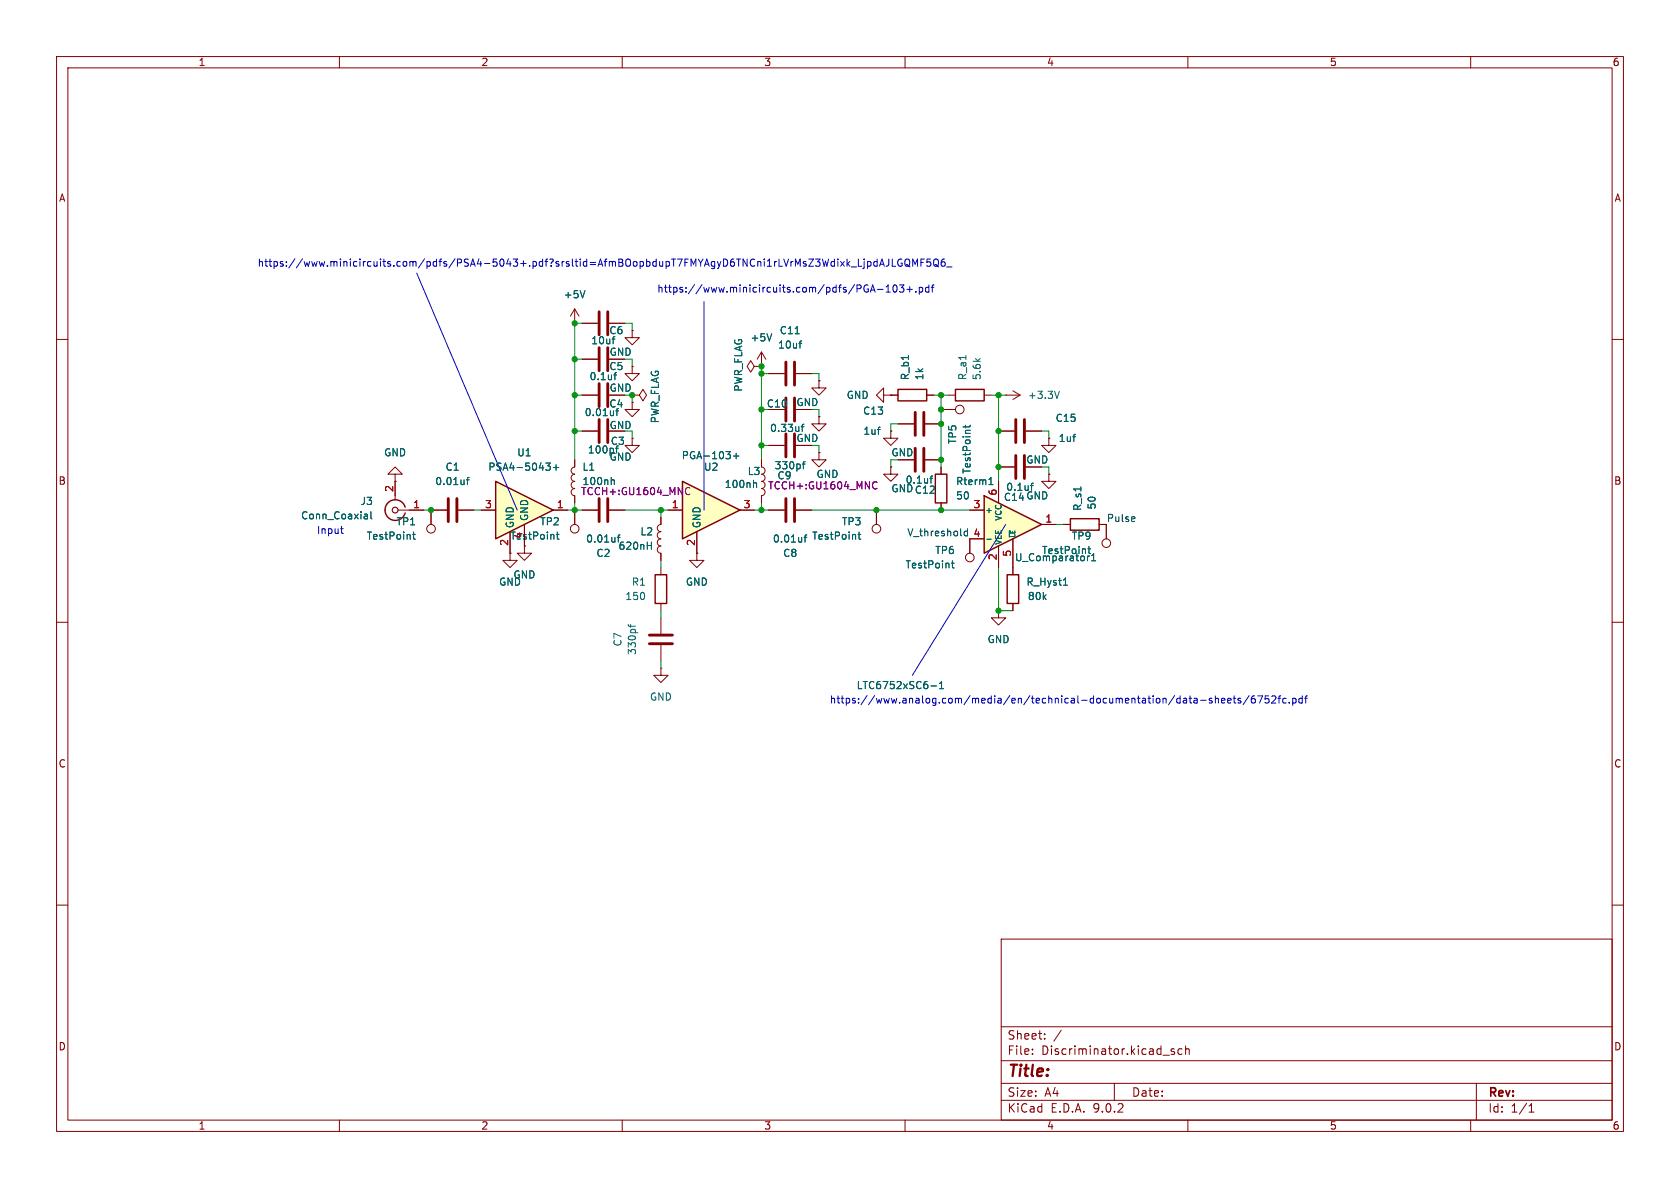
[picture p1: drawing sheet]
<svg xmlns="http://www.w3.org/2000/svg" width="297mm" height="210mm" viewBox="0 0 297 210" stroke-linecap="round" stroke-linejoin="round" font-family="sans-serif">
<g fill="none" stroke="#840000" stroke-width=".18">
<path d="M10 10h277v190h-277zM12 12h273v186h-273zM60 10v2M110 10v2M160 10v2M210 10v2M260 10v2M10 60h2M285 60h2M69.8 85.1v3.3M70.4 90.2h4.5M79 90.2h-2.8v2.5"/>
<path d="M81 90.2h2.8M101.6 90.2v2.5M134.6 81.3v1.3a.64 .64 0 0 1 .6 .6 .64 .64 0 0 1-.6 .6 .64 .64 0 0 1 .6 .7 .64 .64 0 0 1-.6 .6 .64 .64 0 0 1 .6 .6 .64 .64 0 0 1-.6 .7 .63 .63 0 0 1 .6 .6 .63 .63 0 0 1-.6 .6v1.3M154.9 90.2v2.5M185.4 83.8v1.3h1.3l-1.3 1.3-1.3-1.3h1.3M185.4 83.8h.1M188 92.7h1.2M194.3 92.7h1.3M10 110h2M285 110h2M10 160h2M177 166h108v32h-108z"/>
<path d="M285 160h2M60 198v2M110 198v2M160 198v2M177 194.5h108M177 191.5h108M177 187.5h108M177 181.5h108M182.5 186.3v.1M182.5 185.5v.1M184.7 183.6v.1M184.7 182.8v.1"/>
<path d="M187.6 182.1l-1.3 2M197 191.5v3M205.6 186.5h1.1M207.6 185.5l-.4-.1-.2 .2 .1 .2 .5 .2v.3h-.6M209 185.5l-.5-.1-.3 .3v.4l.2 .2h.6M209.6 185.5l.2-.1 .4 .1v.9M209.6 184.9v1.5M210 198v2M260 198v2M261 191.5v6.5M270.3 196.6h.9M270.3 195.5l.4-.4v1.5"/>
<circle cx="76.2" cy="93.5" r=".76"/>
<circle cx="101.6" cy="93.5" r=".76"/>
<circle cx="154.9" cy="93.5" r=".76"/>
</g>
<path d="M71.6 89.7a1.81 1.81 0 0 0-2.8-1 1.81 1.81 0 0 0 0 2.9 1.81 1.81 0 0 0 2.8-.9M189.2 91.7h5.1v2h-5.1z" fill="none" stroke="#840000" stroke-width=".25"/>
<g fill="none" stroke="#006464" stroke-width=".18">
<path d="M64.5 90.9h.4l.1 .8M65 91.7h-.5M65 91.2h-.5M65.6 90.5v1l.1 .2M72.9 94.5h.5M73.1 94.1v1l.3 .2M82.5 84.8h.4M82.9 84.4l-.3 .2v1.1M98.3 94.5h.5M98.5 94.1v1l.3 .2M133.4 85.3l.4 .2v.7M151.7 94.5h.5"/>
<path d="M151.9 94.1v1l.3 .2"/>
</g>
<circle cx="69.9" cy="90.2" r=".51" fill="none" stroke="#840000" stroke-width=".2"/>
<path d="M154.3 85.9l.2 .5h.3l.2-.1M155 85.3l-.2-.1h-.3l-.2 .5" fill="none" stroke="#840084" stroke-width=".18"/>
<path d="M79.2 88.1v4.1M80.8 88.1v4.1" fill="none" stroke="#840000" stroke-width=".51"/>
<path d="M87.6 85.1l10.2 5.1-10.2 5.1z" fill="#ffffc2"/>
<path d="M158.7 68.8h5.1v2.1h-5.1zM168.9 68.8h5.1v2.1h-5.1zM87.6 85.1l10.2 5.1-10.2 5.1zM165.4 83.8h2v5.1h-2zM115.8 101.6h2.1v5.1h-2.1z" fill="none" stroke="#840000" stroke-width=".25"/>
<g fill="none" stroke="#840000" stroke-width=".18">
<path d="M101.6 57.2h.1M101.6 54.6v2.6M101.6 54.6l-.8 1.3M101.6 54.6l.8 1.3M102.9 57.2h2.8M107.7 57.2h2.8M111.8 58.4v1.3h1.2l-1.2 1.3-1.3-1.3h1.3M111.8 58.4h.1M102.9 69.9h2.8M102.9 63.5h2.8M102.9 76.2h2.8M111.8 64.8v1.2h1.2l-1.2 1.3-1.3-1.3h1.3"/>
<path d="M111.8 64.8h.1M111.8 71.1v1.3h1.2l-1.2 1.3-1.3-1.3h1.3M111.8 71.1h.1M111.8 77.5v1.2h1.2l-1.2 1.3-1.3-1.3h1.3M111.8 77.5h.1M111.8 69.9h1.2l.7-1.1 .6 1.1-.6 1-.7-1M133.3 64.8l-.6-1-.6 1 .6 1 .6-1h1.3M134.6 64.8h.1M134.6 62.2l-.7 1.3M134.6 62.2l.8 1.3M134.6 62.2v2.6M135.9 66h2.8"/>
<path d="M135.9 78.7h2.8M140.7 66h2.8M144.8 73.7v1.2h1.2l-1.2 1.3-1.3-1.3h1.3M144.8 73.7h.1M156.2 69.9v-1.3l-1.3 1.3 1.3 1.2v-1.2h1.3M157.5 69.9h.1M157.5 76.2v1.3h-1.3l1.3 1.2 1.2-1.2h-1.2M157.5 76.2h.1M157.5 69.9h1.2M158.7 74.9h2.8M163.6 74.9h2.8M163.8 69.9h1.3"/>
<path d="M166.4 72.4h2.5M167.6 69.9h1.3M174 69.9h1.3M185.4 77.5v1.2h1.3l-1.3 1.3-1.3-1.3h1.3M185.4 77.5h.1M69.8 83.8h1.3l-1.3-1.2-1.2 1.2h1.2v1.3M69.8 85.1h.1M85.1 90.2h2.5M90.2 97.8v1.3h1.2l-1.2 1.2-1.3-1.2h1.3M90.2 97.8h.1M90.2 94v3.8M92.7 96.5v1.3h1.3l-1.3 1.3-1.3-1.3h1.3"/>
<path d="M92.7 96.5h.1M92.7 92.7v3.8M97.8 90.2h2.5M101.6 81.3v1.3a.64 .64 0 0 0-.6 .6 .64 .64 0 0 0 .6 .6 .64 .64 0 0 0-.6 .7 .64 .64 0 0 0 .6 .6 .64 .64 0 0 0-.6 .6 .64 .64 0 0 0 .6 .7 .63 .63 0 0 0-.6 .6 .63 .63 0 0 0 .6 .6v1.3M102.9 90.2h2.8M107.7 90.2h2.8M116.8 91.4v1.3a.64 .64 0 0 0-.6 .6 .64 .64 0 0 0 .6 .7M116.8 94a.64 .64 0 0 0-.6 .6 .64 .64 0 0 0 .6 .7 .64 .64 0 0 0-.6 .6 .64 .64 0 0 0 .6 .6 .64 .64 0 0 0-.6 .7 .64 .64 0 0 0 .6 .6v1.3M135.9 90.2h2.8M140.7 90.2h2.8M157.5 82.6v1.2h-1.3l1.3 1.3 1.2-1.3h-1.2M157.5 82.6h.1"/>
<path d="M163.6 81.3h2.8M166.4 82.6v1.2M166.4 88.9v1.3M171.4 95.3v2.5M176.5 82.6h2.8M116.8 118.1v1.3h1.3l-1.3 1.3-1.2-1.3h1.2M116.8 118.1h.1M116.8 100.3v1.3M116.8 106.7v1.3M116.8 109.2v2.8M116.8 114v2.8M176.5 108v1.2h1.3l-1.3 1.3-1.2-1.3h1.2"/>
<path d="M176.5 108h.1"/>
<circle cx="169.7" cy="72.4" r=".76"/>
<circle cx="171.4" cy="98.6" r=".76"/>
</g>
<g fill="none" stroke="#006464" stroke-width=".18">
<path d="M103.4 51.4l-.4 1.2M136.4 59l-.4 1.3M140.6 59h.7M108.7 66v1.1M109 79v1.1M109.1 72.4v1.1M141.2 60.7h.5M141.6 75.4h.5M141.7 60.3h-.2M142.1 75l-.3 .2v1.1M155.1 75.9h.5M155.5 75.5h.1"/>
<path d="M170.7 75.2v.4M171.5 75.2l-.2 .3h-1M96.5 81.9h.8l-.4 .4 .3 .2 .1 .4-.3 .2h-.3M97.8 82.6h1M98.3 82.2v.9M108.2 84.8l.4 .2v.7M109.1 95h.5M109.6 94.6l-.3 .1v1.1M114.4 96.4h.8M115.2 95.8v1.3M141.8 82h.5M142.1 95h.5"/>
<path d="M142.3 81.6l-.3 .2v1.1M142.6 94.6l-.3 .1v1.1M164.4 84.6h.5M164.9 84.1l-.3 .2v1.1M168.2 99.6h.5M168.4 99.1v1.1l.3 .2M174.8 85.7h.8M174.9 84.7l.3-.3v1.3M182.2 85.8h.5M182.7 85.4l-.3 .2v1.1M111.1 110.4l.2 .3h1M111.5 110.4v.5"/>
</g>
<path d="M121.2 86.9l.2 .5h.3l.3-.1M122 86.3l-.3-.1h-.3l-.2 .5" fill="none" stroke="#840084" stroke-width=".18"/>
<g fill="none" stroke="#840000" stroke-width=".51">
<path d="M105.9 55.1v4.1M107.4 55.1v4.1M105.9 61.5v4M105.9 67.8v4.1M105.9 74.2v4M107.4 61.5v4M107.4 67.8v4.1M107.4 74.2v4M138.9 64v4.1M138.9 70.4v4M138.9 76.7v4.1M140.5 64v4.1"/>
<path d="M140.5 70.4v4M140.5 76.7v4.1M161.8 72.9v4.1M161.8 79.2v4.1M163.3 72.9v4.1M163.3 79.2v4.1M105.9 88.1v4.1M107.4 88.1v4.1M138.9 88.1v4.1M140.5 88.1v4.1M179.6 80.5v4.1M181.1 80.5v4.1"/>
<path d="M114.8 112.3h4.1M114.8 113.8h4.1"/>
</g>
<path d="M120.6 85.1l10.2 5.1-10.2 5.1z" fill="#ffffc2"/>
<path d="M120.6 85.1l10.2 5.1-10.2 5.1z" fill="none" stroke="#840000" stroke-width=".25"/>
<g fill="none" stroke="#840000" stroke-width=".18">
<path d="M144.8 67.3v1.3h1.2l-1.2 1.3-1.3-1.3h1.3M144.8 67.3h.1M118.1 90.2h2.5M123.2 97.8v1.3h1.3l-1.3 1.2-1.3-1.2h1.3M123.2 97.8h.1M123.2 94v3.8M130.8 90.2h2.5M195.6 92.7v2.6"/>
<circle cx="195.6" cy="96" r=".76"/>
</g>
<path d="M129.7 80.6h.9M130.1 80.1v1M192.3 97h.5M192.5 96.6v1.1l.3 .2" fill="none" stroke="#006464" stroke-width=".18"/>
<path d="M174 87.6l10.1 5.1-10.1 5.1z" fill="#ffffc2"/>
<path d="M174 87.6l10.1 5.1-10.1 5.1zM178.1 101.6h2v5.1h-2z" fill="none" stroke="#840000" stroke-width=".25"/>
<g fill="none" stroke="#840000" stroke-width=".18">
<path d="M101.6 57.2h.1M102.9 57.2h2.8M107.7 57.2h2.8M111.8 58.4h.1M102.9 76.2h2.8M102.9 69.9h2.8M102.9 63.5h2.8M111.8 64.8h.1M111.8 71.1h.1M111.8 77.5h.1M134.6 64.8h.1M135.9 66h2.8"/>
<path d="M135.9 78.7h2.8M140.7 66h2.8M144.8 67.3h.1M144.8 73.7h.1M157.5 76.2h.1M157.5 69.9h.1M157.5 69.9h1.2M158.7 74.9h2.8M163.6 74.9h2.8M163.8 69.9h1.3M166.4 72.4h2.5M176.5 76.2h2.8"/>
<path d="M177.8 69.9h.1M177.8 69.9h2.5M179.1 69.1l1.2 .8M180.3 69.9l-1.2 .7M181.4 76.2h2.7M185.4 77.5h.1M69.8 85.1h.1M69.8 85.1v2.5M72.4 90.2h2.5M79 90.2h-2.8v2.5M81 90.2h2.8M85.1 90.2h2.5"/>
<path d="M90.2 97.8h.1M90.2 94v3.8M92.7 96.5h.1M92.7 92.7v3.8M97.8 90.2h2.5M101.6 81.3v1.3M101.6 87.6v1.3M101.6 90.2v2.5M102.9 90.2h2.8M107.7 90.2h2.8M116.8 91.4v1.3M116.8 97.8v1.3"/>
<path d="M118.1 90.2h2.5M123.2 97.8h.1M123.2 94v3.8M130.8 90.2h2.5M134.6 81.3v1.3M134.6 87.6v1.3M135.9 90.2h2.8M140.7 90.2h2.8M144.8 80v1.3h1.2l-1.2 1.3-1.3-1.3h1.3M144.8 80h.1M154.9 90.2v2.5M157.5 82.6h.1"/>
<path d="M163.6 81.3h2.8M166.4 82.6v1.2M166.4 88.9v1.3M171.4 90.2h2.6M174 95.3h-2.6v2.5M176.5 85.1v3.8M176.5 96.5v3.8M176.5 82.6h2.8M179.1 95.3v6.3M184.1 92.7h2.6M185.4 83.8h.1M188 92.7h1.2"/>
<path d="M194.3 92.7h1.3v2.6M176.5 108h.1M179.1 106.7v1.3"/>
</g>
<g fill="none" stroke="#006464" stroke-width=".18">
<path d="M103.4 51.4l-.4 1.2M136.4 59l-.4 1.3M140.6 59h.7M108.7 66v1.1M109 79v1.1M109.1 72.4v1.1M141.2 60.7h.5M141.6 75.4h.5M141.7 60.3h-.2M142.1 75l-.3 .2v1.1M155.1 75.9h.5M155.5 75.5h.1"/>
<path d="M170.7 75.2v.4M171.5 75.2l-.2 .3h-1M187.3 69.2l-.4 1.2M189.7 77.2h.4M190 76.8h.1M64.5 90.9h.4l.1 .8M65 91.7h-.5M65 91.2h-.5M65.6 90.5v1l.1 .2M72.9 94.5h.5M73.1 94.1v1l.3 .2M82.5 84.8h.4"/>
<path d="M82.9 84.4l-.3 .2v1.1M96.5 81.9h.8l-.4 .4 .3 .2 .1 .4-.3 .2h-.3M97.8 82.6h1M98.3 82.2v.9M98.3 94.5h.5M98.5 94.1v1l.3 .2M108.2 84.8l.4 .2v.7M109.1 95h.5M109.6 94.6l-.3 .1v1.1M114.4 96.4h.8M115.2 95.8v1.3M129.7 80.6h.9"/>
<path d="M130.1 80.1v1M133.4 85.3l.4 .2v.7M141.8 82h.5M142.1 95h.5M142.3 81.6l-.3 .2v1.1M142.6 94.6l-.3 .1v1.1M151.7 94.5h.5M151.9 94.1v1l.3 .2M164.4 84.6h.5M164.9 84.1l-.3 .2v1.1M168.2 99.6h.5M168.4 99.1v1.1l.3 .2"/>
<path d="M174.5 95.3h.7M174.8 85.7h.8M174.9 84.7l.3-.3v1.3M178.4 93.8v1.1M182.2 85.8h.5M182.7 85.4l-.3 .2v1.1M192.3 98.3v.8M192.3 97h.5M192.5 96.6v1.1l.3 .2M192.6 98.3l-.3 .2M193 99.1h.7M193 98.2l.3-.3v1.2"/>
<path d="M188 103.4h.7M164.6 121.3h.9M166.1 121.7h.7M166.1 120.8l.4-.3v1.2"/>
</g>
<path d="M179.6 74.2v4M181.1 74.2v4" fill="none" stroke="#840000" stroke-width=".51"/>
<path d="M171 93.5v1.2M171 94l-.3-.1-.3 .2 .2 .6h.4M200.5 91.4l.1 .3-.6 .1M200.6 92.1l-.1 .1" fill="none" stroke="#0f0f0f" stroke-width=".18"/>
<g fill="none" stroke="#0000c2" stroke-width=".18">
<path d="M73.7 48.3l17.7 41.9M124.5 53.3v36.9M150.5 47.2h.9M151.7 45.8v1.3h.7M152.8 45.8v.1M152.8 46.2v1.1l-.3 .2M153.4 46.3l.3-.1 .3 .3-.1 .5h-.5M153.4 46.2v1.3M154 51.3h.6M154.3 50.4l.4 1.2M155.1 46.3l-.4-.1-.2 .3 .1 .5h.5M155.1 45.8v1.3"/>
<path d="M155.1 51.2h1M155.5 47.1l.4-1.3 .4 1.3M155.6 46.7h.6M156.7 51.6h.7M156.7 50.7l.3-.3v1.2M157.1 45.8v.9a.41 .41 0 0 1-.5 .4M157.7 45.8v1.3h.6M158 50.5l.2-.1a.68 .68 0 0 1 .4 .6 .68 .68 0 0 1-.4 .6l-.2-.1-.1-.3zM159 50.4h.8l-.4 .5 .3 .1v.5l-.1 .1-.6-.1M159.4 45.9a.59 .59 0 0 0-.7 .5 .59 .59 0 0 0 .7 .6l.1-.5h-.3M160 46l.3-.2a.43 .43 0 0 1 .5 .4v.4a.42 .42 0 0 1-.4 .5 .42 .42 0 0 1-.4-.5zM160.2 46.8l.7 .4"/>
<path d="M160.3 51.2h1M160.8 50.7v.9M161.4 47.1v-1.3l.4 .9 .4-.9v1.3M161.9 51.5v.1M162.5 50.9l.4-.1 .2 .2-.1 .6h-.5M162.5 50.8v1.3M162.8 46.4h.4M163.4 45.8h-.6v1.3M164.2 50.9l-.4-.1-.2 .2 .1 .6h.5M164.2 50.4v1.2M164.5 45.8h-.6l-.1 .6 .2-.1h.4l.2 .2-.1 .4-.2 .2-.5-.2M164.6 50.8h.5"/>
<path d="M165.1 46l.3-.2a.43 .43 0 0 1 .5 .4v.4a.42 .42 0 0 1-.4 .5 .42 .42 0 0 1-.4-.5zM165.1 50.4l-.3 .1v1.1M165.3 46.8l.7 .4M167 45.8l-.4 .1a.86 .86 0 0 0 0 1.2l.4-.2 .1-.4-.2-.2h-.4l-.1 .2M167.3 47.2h1M60.2 93.5h.5M60.4 94.1l.3 .2M177.8 92.7l-16.5 26.7M212.3 123.8h.9M214.3 123.5l-.3-.1-.2 .2v.2l.5 .1v.3h-.5M214.9 123.6l.1-.2 .3 .1 .1 .8M214.9 123v1.3"/>
<path d="M215.9 123.9l.7-.2-.1-.2-.4-.1-.2 .2 .1 .6h.5M217 123.9l.6-.2v-.2l-.4-.1-.2 .2 .1 .6h.5M218 123.4h.5M218.2 123v1.1l.3 .2M219.3 123.5l-.3-.1-.1 .2v.2l.4 .1v.3h-.4M220.8 123l-1 1.6M221.8 123l-.3 .1a.86 .86 0 0 0 0 1.2l.4-.1v-.5l-.2-.2h-.2l-.3 .2M222.4 123h.8l-.5 1.3M224.3 123h-.6l-.1 .6 .2-.1 .4 .1 .2 .1-.1 .5-.2 .1-.5-.1M224.8 123.1l.5-.1 .3 .4-.8 .9h.8M225.9 123.4h.5M226.4 123l-.3 .2v1.1"/>
<path d="M227.4 123.5l-.4-.1-.2 .3 .1 .5h.5M227.9 124.2v.1M228.5 123.5l.4-.1 .2 .3-.1 .5h-.5M228.5 123.4v1.3M230.2 123.5l-.3-.1-.3 .3 .1 .5h.5M230.2 123v1.3M230.6 123.4h.5M231.1 123l-.3 .2v1.1"/>
</g>
<g fill="none" stroke="#009600" stroke-width=".18">
<path d="M102.9 57.2h-1.3v24.1M110.5 57.2h1.3v1.2M101.6 76.2h1.3M101.6 69.9h1.3M101.6 63.5h1.3M111.8 63.5v1.3M111.8 69.9v1.2M111.8 76.2v1.3M134.6 66h1.3M134.6 64.8v16.5M134.6 78.7h1.3M134.6 72.4h1.3"/>
<path d="M143.5 66h1.3v1.3M144.8 72.4v1.3M144.8 78.7v1.3M158.7 74.9h-1.2v1.3M165.1 69.9h2.5M166.4 69.9v12.7M175.3 69.9h2.5M176.5 69.9v15.2M184.1 76.2h1.3v1.3M74.9 90.2h1.3M83.8 90.2h1.3M100.3 90.2h2.6"/>
<path d="M101.6 88.9v1.3M110.5 90.2h7.6M116.8 90.2v1.2M116.8 99.1v1.2M133.3 90.2h2.6M134.6 88.9v1.3M143.5 90.2h27.9M157.5 81.3v1.3M185.4 82.6v1.2M186.7 92.7h1.3M116.8 108v1.2M116.8 116.8v1.3"/>
<path d="M176.5 100.3v7.7h2.6"/>
</g>
<path d="M121.2 86.9l.2 .5h.3l.3-.1M122 86.3l-.3-.1h-.3l-.2 .5M154.3 85.9l.2 .5h.3l.2-.1M155 85.3l-.2-.1h-.3l-.2 .5" fill="none" stroke="#840084" stroke-width=".18"/>
<g fill="#009600" stroke="#009600" stroke-width=".18">
<circle cx="101.6" cy="90.2" r=".46"/>
<circle cx="76.2" cy="90.2" r=".46"/>
<circle cx="101.6" cy="57.2" r=".46"/>
<circle cx="101.6" cy="76.2" r=".46"/>
<circle cx="101.6" cy="63.5" r=".46"/>
<circle cx="111.8" cy="69.9" r=".46"/>
<circle cx="101.6" cy="69.9" r=".46"/>
<circle cx="176.5" cy="82.6" r=".46"/>
<circle cx="166.4" cy="72.4" r=".46"/>
<circle cx="166.4" cy="81.3" r=".46"/>
<circle cx="166.4" cy="74.9" r=".46"/>
<circle cx="116.8" cy="90.2" r=".46"/>
<circle cx="134.6" cy="90.2" r=".46"/>
<circle cx="134.6" cy="64.8" r=".46"/>
<circle cx="134.6" cy="66" r=".46"/>
<circle cx="134.6" cy="72.4" r=".46"/>
<circle cx="134.6" cy="78.7" r=".46"/>
<circle cx="176.5" cy="108" r=".46"/>
<circle cx="166.4" cy="69.9" r=".46"/>
<circle cx="166.4" cy="90.2" r=".46"/>
<circle cx="176.5" cy="69.9" r=".46"/>
<circle cx="176.5" cy="76.2" r=".46"/>
<circle cx="154.9" cy="90.2" r=".46"/>
</g>
<text font-size="2.8" fill="#840000" x="178" y="190.9">Title:</text>
<g font-size="2.1" fill="#840000">
<text x="178" y="184">Sheet:</text>
<text x="178" y="186.7">File:</text>
<text x="184.1" y="186.7">Discriminator.kicad_sch</text>
<text x="178" y="196.9">KiCad</text>
<text x="178" y="194.1">Size:</text>
<text x="184.7" y="194.1">A4</text>
<text x="185.7" y="196.9">E.D.A.</text>
<text x="193.3" y="196.9">9.0.2</text>
<text x="200" y="194.1">Date:</text>
<text x="263" y="194.3">Rev:</text>
<text x="263" y="196.9">Id:</text>
<text x="267.1" y="196.9">1/1</text>
</g>
<g font-size="1.8" fill="#840000">
<text x="35" y="11.9">1</text>
<text x="85" y="11.9">2</text>
<text x="135" y="11.9">3</text>
<text x="185" y="11.9">4</text>
<text x="235" y="11.9">5</text>
<text x="285" y="11.9">6</text>
<text x="10.3" y="35.9">A</text>
<text x="285.3" y="35.9">A</text>
<text x="107.7" y="69.4">GND</text>
<text x="140.7" y="72">GND</text>
<text x="107.7" y="76">GND</text>
<text x="135.5" y="72.2">C10</text>
<text x="140.7" y="78.3">GND</text>
<text x="157.5" y="80.9">GND</text>
<text x="10.3" y="85.9">B</text>
<text x="285.3" y="85.9">B</text>
<text x="10.3" y="135.9">C</text>
<text x="285.3" y="135.9">C</text>
<text x="10.3" y="185.9">D</text>
<text x="285.3" y="185.9">D</text>
<text x="35" y="199.9">1</text>
<text x="85" y="199.9">2</text>
<text x="135" y="199.9">3</text>
<text x="185" y="199.9">4</text>
<text x="235" y="199.9">5</text>
<text x="285" y="199.9">6</text>
</g>
<g font-size="1.8" fill="#0000c2">
<text x="45.4" y="47.3">https://www.minicircuits.com/pdfs/PSA4-5043+.pdf?srsltid=AfmBOopbdupT7FMYAgyD6TNCni1rLVrMsZ3Wdixk_LjpdAJLGQMF5Q6_</text>
<text x="116.1" y="51.9">https://www.minicircuits.com/pdfs/PGA-103+.pdf</text>
<text x="55.9" y="94.6">Input</text>
<text x="146.6" y="124.6">https://www.analog.com/media/en/technical-documentation/data-sheets/6752fc.pdf</text>
</g>
<g font-size="1.8" fill="#006464">
<text x="99.6" y="52.9">+5V</text>
<text x="107.6" y="59.3">C6</text>
<text x="137.8" y="59.3">C11</text>
<text x="104.4" y="61.1">10uf</text>
<text x="107.6" y="65.6">C5</text>
<text x="107.7" y="63.1">GND</text>
<text x="132.6" y="60.6">+5V</text>
<text x="137.5" y="61.8">10uf</text>
<text x="104.1" y="67.4">0.1uf</text>
<text x="131.4" y="69.3" transform="rotate(-90 131.4 69.3)">PWR_FLAG</text>
<text x="149.6" y="70.7">GND</text>
<text x="160.9" y="67.3" transform="rotate(-90 160.9 67.3)">R_b1</text>
<text x="163.4" y="67.3" transform="rotate(-90 163.4 67.3)">1k</text>
<text x="171" y="67.3" transform="rotate(-90 171 67.3)">R_a1</text>
<text x="173.6" y="67.3" transform="rotate(-90 173.6 67.3)">5.6k</text>
<text x="181.6" y="70.7">+3.3V</text>
<text x="103.3" y="73.8">0.01uf</text>
<text x="107.6" y="72.2">C4</text>
<text x="116.7" y="74.9" transform="rotate(-90 116.7 74.9)">PWR_FLAG</text>
<text x="136" y="76.6">0.33uf</text>
<text x="152.5" y="73.5">C13</text>
<text x="152.5" y="77.1">1uf</text>
<text x="186.5" y="74.8">C15</text>
<text x="67.8" y="80.9">GND</text>
<text x="78.7" y="83.4">C1</text>
<text x="86.2" y="83.4">PSA4-5043+</text>
<text x="91.3" y="80.9">U1</text>
<text x="102.9" y="83.4">L1</text>
<text x="103.8" y="80.4">100pf</text>
<text x="107.7" y="81.6">GND</text>
<text x="107.9" y="78.8">C3</text>
<text x="120.4" y="81.4">PGA-103+</text>
<text x="124.4" y="83.4">U2</text>
<text x="136.8" y="83.2">330pf</text>
<text x="169.3" y="78.6" transform="rotate(-90 169.3 78.6)">TP5</text>
<text x="171.8" y="83.9" transform="rotate(-90 171.8 83.9)">TestPoint</text>
<text x="181.3" y="82.1">GND</text>
<text x="187.1" y="78.3">1uf</text>
<text x="63.6" y="89.5">J3</text>
<text x="76.9" y="86">0.01uf</text>
<text x="128" y="86.5">100nh</text>
<text x="132.1" y="84.2">L3</text>
<text x="144.3" y="84.7">GND</text>
<text x="157.5" y="87.2">GNDC12</text>
<text x="160" y="85.7">0.1uf</text>
<text x="168.9" y="86">Rterm1</text>
<text x="168.9" y="88.5">50</text>
<text x="177.4" y="88.7">C14 GND</text>
<text x="177.8" y="87">0.1uf</text>
<text x="53.1" y="92">Conn_Coaxial</text>
<text x="64.7" y="95.6">TestPoint</text>
<text x="70" y="93.1">TP1</text>
<text x="90.1" y="95.6">TestPoint</text>
<text x="91" y="93.5" transform="rotate(-90 91 93.5)">GND</text>
<text x="93.6" y="92.2" transform="rotate(-90 93.6 92.2)">GND</text>
<text x="95.4" y="93.1">TP2</text>
<text x="113.1" y="94.8">L2</text>
<text x="124.1" y="93.5" transform="rotate(-90 124.1 93.5)">GND</text>
<text x="143.5" y="95.6">TestPoint</text>
<text x="148.7" y="93.1">TP3</text>
<text x="189.4" y="95.6">TP9</text>
<text x="191.4" y="90.4" transform="rotate(-90 191.4 90.4)">R_s1</text>
<text x="193.9" y="90.2" transform="rotate(-90 193.9 90.2)">50</text>
<text x="103.5" y="96.1">0.01uf</text>
<text x="105.3" y="98.7">C2</text>
<text x="109.2" y="97.4">620nH</text>
<text x="136.5" y="96.1">0.01uf</text>
<text x="138.4" y="98.7">C8</text>
<text x="160" y="100.7">TestPoint</text>
<text x="165.2" y="98.1">TP6</text>
<text x="179.3" y="99.4">U_Comparator1</text>
<text x="184.1" y="98.1">TestPoint</text>
<text x="88.1" y="103.7">GND</text>
<text x="90.7" y="102.5">GND</text>
<text x="110.5" y="106.3">150</text>
<text x="111.6" y="103.7">R1</text>
<text x="121.2" y="103.7">GND</text>
<text x="181.4" y="103.7">R_Hyst1</text>
<text x="181.6" y="106.3">80k</text>
<text x="174.5" y="113.9">GND</text>
<text x="110.1" y="114.4" transform="rotate(-90 110.1 114.4)">C7</text>
<text x="112.6" y="115.9" transform="rotate(-90 112.6 115.9)">330pf</text>
<text x="114.8" y="124.1">GND</text>
<text x="151.4" y="122">LTC6752xSC6-1</text>
</g>
<g font-size="1.8" fill="#a90000">
<text x="69.6" y="87.1" transform="rotate(-90 69.6 87.1)">2</text>
<text x="73" y="89.9">1</text>
<text x="85.7" y="89.9">3</text>
<text x="98.4" y="89.9">1</text>
<text x="118.7" y="89.9">1</text>
<text x="131.4" y="89.9">3</text>
<text x="172" y="89.9">3</text>
<text x="176.3" y="87.7" transform="rotate(-90 176.3 87.7)">6</text>
<text x="92.5" y="95.3" transform="rotate(-90 92.5 95.3)">4</text>
<text x="172" y="95">4</text>
<text x="184.7" y="92.5">1</text>
<text x="89.9" y="96.6" transform="rotate(-90 89.9 96.6)">2</text>
<text x="122.9" y="96.6" transform="rotate(-90 122.9 96.6)">2</text>
<text x="176.3" y="99.1" transform="rotate(-90 176.3 99.1)">2</text>
<text x="178.8" y="98.5" transform="rotate(-90 178.8 98.5)">5</text>
</g>
<g font-size="1.8" fill="#840084">
<text x="102.6" y="87.7">TCCH+:GU1604_MNC</text>
<text x="102.9" y="86">100nh</text>
<text x="135.7" y="86.7">TCCH+:GU1604_MNC</text>
<text x="137.3" y="84.9">C9</text>
</g>
<g font-size="1.8" fill="#0f0f0f">
<text x="160.3" y="94.9">V_threshold</text>
<text x="195.6" y="92.4">Pulse</text>
</g>
<g font-size="1.4" fill="#006464">
<text x="174.1" y="90.9">+</text>
<text x="177.3" y="92.2" transform="rotate(-90 177.3 92.2)">VCC</text>
<text x="177.3" y="96.4" transform="rotate(-90 177.3 96.4)">VEE</text>
</g>
<text font-size="1.1" fill="#006464" x="179.7" y="95.1" transform="rotate(-90 179.7 95.1)">~{LE}</text>
</svg>
